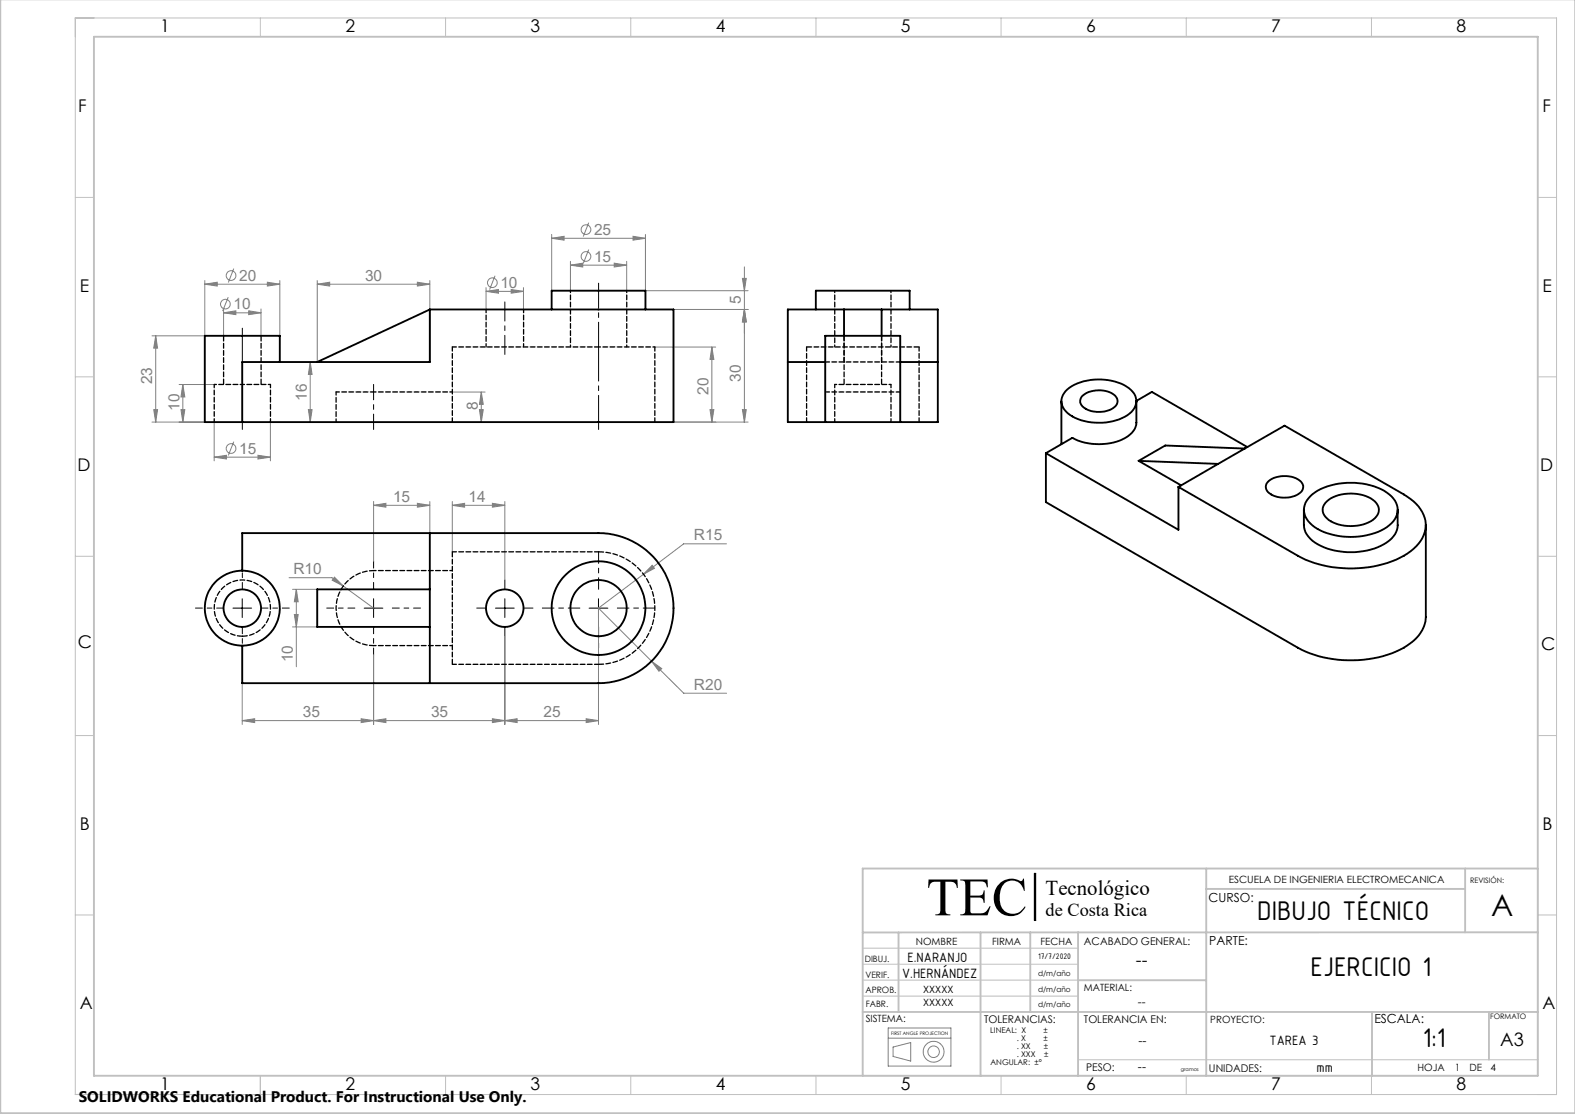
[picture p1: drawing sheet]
<svg xmlns="http://www.w3.org/2000/svg" width="420mm" height="297mm" viewBox="0 0 420 297" stroke-linecap="round" stroke-linejoin="round" font-family="sans-serif">
<path d="M64.6 159.6v5M99.6 159.6v5M134.6 159.6v5M159.6 159.6v5M62.1 162.1h5M97.1 162.1h5M132.1 162.1h5M157.1 162.1h5M275.8 232.8v12.6" fill="none" stroke="#000" stroke-width=".27"/>
<g fill="none" stroke="#808080" stroke-width=".27">
<path d="M157 59.4l-1.5 3.7M54.6 75.8l3.3-.6v1.1zM54.6 75.8h20M54.6 74.8v14.7h-14.1M60.9 79.2l-1.5 3.7M62.3 71.6l-1.4 3.7M71.3 75.2l3.3 .6-3.3 .5zM74.6 74.8v14.7M84.6 75.8l3.3-.6v1.1zM84.6 74.8v21.7M84.6 75.8h30M111.3 75.2l3.3 .6-3.3 .5z"/>
<path d="M114.6 74.8v21.7M129.6 77.7l3.3-.5v1zM129.6 76.7v5.8M129.6 77.7h10M132 73.5l-1.4 3.7M136.3 77.2l3.3 .5-3.3 .5zM139.6 76.7v5.8M147.1 63.5l3.3-.5v1zM147.1 62.5v15M147.1 63.5h25M152.1 70.7l3.3-.5v1zM152.1 69.7v7.8"/>
<path d="M152.1 70.7h15M157 66.5l-1.5 3.7M163.8 70.2l3.3 .5-3.3 .5zM167.1 69.7v7.8M168.8 63l3.3 .5-3.3 .5zM172.1 62.5v15h27.4M198 74.2h1l-.5 3.3zM198.5 71.2v41.3M41.5 89.5l.5 3.3h-1zM41.5 89.5v23M59.6 83.4l3.3-.5v1zM59.6 82.4v7.1"/>
<path d="M59.6 83.4h10M66.3 82.9l3.3 .5-3.3 .5zM69.6 82.4v7.1M82.7 96.5l.5 3.3h-1zM82.7 96.5v16M174.6 92.5h16.3M179.6 82.5h19.9M189.8 92.5l.6 3.3h-1.1zM189.8 92.5v20M198.5 82.5l.5 3.3h-1zM40.5 112.5h14.1M41 109.2h1l-.5 3.3z"/>
<path d="M47.8 102.5h9.3M48.3 109.2h1l-.5 3.3zM48.8 102.5l.5 3.3h-1zM48.8 102.5v10M57.1 112.5v10.4M62.3 117.8l-1.4 3.6M72.1 112.5v10.4M82.2 109.2h1l-.5 3.3zM120.6 104.5h8.8M127.8 109.2h1.1l-.6 3.3zM128.3 104.5l.6 3.3h-1.1zM128.3 104.5v8"/>
<path d="M179.6 112.5h19.9M189.3 109.2h1.1l-.6 3.3zM198 109.2h1l-.5 3.3zM57.1 121.9l3.3-.5v1zM57.1 121.9h15M68.8 121.4l3.3 .5-3.3 .5zM99.6 134.7l3.3-.5v1zM99.6 134.7h15M99.6 133.7v15.9M111.3 134.2l3.3 .5-3.3 .5zM114.6 133.7v8.4M120.6 134.7l3.3-.5v1z"/>
<path d="M120.6 133.7v13.4M120.6 134.7h14M131.3 134.2l3.3 .5-3.3 .5zM134.6 133.7v20.9M77.1 154h11.4l11.1 8.1M78 157.1h6.6M79 157.1l.5 3.3h-1zM79 157.1v20.7M89.2 153.9l2.3 2.3-2.9-1.5zM171.6 153.1l-12 9M173.9 150.7l.6 .8-2.9 1.6zM193.7 145h-11.4l-10.7 8.1"/>
<path d="M78 167.1h6.6M78.5 163.8h1l-.5 3.3zM99.6 174.6v18.5M134.6 169.6v23.5M159.6 162.1v31M159.6 162.1l22.7 22.7h11.4M173.7 176.3l2.8 2-.8 .7zM64.6 192.1l3.3-.5v1zM64.6 182.1v11M64.6 192.1h95M96.3 191.6l3.3 .5-3.3 .5zM99.6 192.1l3.3-.5v1z"/>
<path d="M131.3 191.6l3.3 .5-3.3 .5zM134.6 192.1l3.3-.5v1zM156.3 191.6l3.3 .5-3.3 .5zM275.8 232.8h.4v12.6h-.4zM236.9 276.8h16.7M236.9 274.1h16.7v10.1h-16.7zM238.2 279.1l4.7-1.1v4.9l-4.7-1.2z"/>
<circle cx="61.6" cy="73.5" r="1.28"/>
<circle cx="131.3" cy="75.4" r="1.29"/>
<circle cx="156.3" cy="61.2" r="1.29"/>
<circle cx="156.3" cy="68.4" r="1.29"/>
<circle cx="60.1" cy="81.1" r="1.28"/>
<circle cx="61.6" cy="119.6" r="1.29"/>
<circle cx="249" cy="280.4" r="1.53"/>
<circle cx="249" cy="280.4" r="2.78"/>
</g>
<g fill="none" stroke="#c0c0c0" stroke-width=".27">
<path d="M20.1 4.8h395v287h-395zM69.4 4.8v5M118.8 4.8v5M168.2 4.8v5M217.6 4.8v5M266.9 4.8v5M316.3 4.8v5M365.7 4.8v5M20.1 52.6h4.9M410.1 52.6h5M20.1 100.5h4.9M410.1 100.5h5"/>
<path d="M20.1 148.3h4.9M410.1 148.3h5M20.1 196.1h4.9M410.1 196.1h5M230 231.6h180.1v55.2h-180.1M20.1 243.9h4.9M230 257.1h57.5M230 252.8h57.5M410.1 243.9h5M230 261.3h57.5M230 265.6h57.5M69.4 286.8v5"/>
<path d="M118.8 286.8v5M168.2 286.8v5M217.6 286.8v5M266.9 286.8v5M287.5 282.5h122.6M316.3 286.8v5M365.7 286.8v5"/>
</g>
<g fill="none" stroke="#c0c0c0" stroke-width=".5">
<path d="M.1 -.1v296.9h419.9M25 9.8h385.1v277h-385.1zM84.6 96.5h30M321.6 237h69.1M321.7 231.6v55.2M390.7 231.6v17M410.1 231.6h-180.1v55.2M239.6 248.6v21.2M261.5 248.6v38.3M274.7 248.6v21.2M287.5 248.6v38.2M410.1 248.6h-180.1"/>
<path d="M230 269.8h180.1M287.5 261.3h34.2M365.9 269.8v17M397.1 269.8v12.7"/>
</g>
<path d="M276 232.8v12.6" fill="none" stroke="#000" stroke-width=".39"/>
<path d="M159.6 75.5v17" fill="none" stroke="#000" stroke-width=".27" stroke-dasharray="15.2 1.3 1.3 1.3" stroke-dashoffset="8.6"/>
<path d="M134.6 94.5v-14" fill="none" stroke="#000" stroke-width=".27" stroke-dasharray="15.2 1.3 1.3 1.3" stroke-dashoffset="10.1"/>
<path d="M159.6 92.5v22" fill="none" stroke="#000" stroke-width=".27" stroke-dasharray="15.2 1.3 1.3 1.3" stroke-dashoffset="6.1"/>
<path d="M99.6 102.5v12" fill="none" stroke="#000" stroke-width=".27" stroke-dasharray="15.2 1.3 1.3 1.3" stroke-dashoffset="11.1"/>
<path d="M64.6 87.5v27" fill="none" stroke="#000" stroke-width=".27" stroke-dasharray="15.2 1.3 1.3 1.3" stroke-dashoffset="3.6"/>
<path d="M64.6 157.1v-7.5M99.6 157.1v-7.5M59.6 162.1h-7.5M64.6 167.1v7.5M69.6 162.1h7.5M94.6 162.1h-7.5M99.6 167.1v7.5M104.6 162.1h7.5" fill="none" stroke="#000" stroke-width=".27" stroke-dasharray="15.2 1.3 1.3 1.3" stroke-dashoffset="13.4"/>
<path d="M159.6 157.1v-10M154.6 162.1h-10M159.6 167.1v10M164.6 162.1h10" fill="none" stroke="#000" stroke-width=".27" stroke-dasharray="15.2 1.3 1.3 1.3" stroke-dashoffset="12.1"/>
<path d="M134.6 157.1v-2.5M129.6 162.1h-2.5M134.6 167.1v2.5M139.6 162.1h2.5" fill="none" stroke="#000" stroke-width=".27" stroke-dasharray="15.2 1.3 1.3 1.3"/>
<g fill="#808080">
<path d="M111.3 75.2l3.3 .6-3.3 .5zM84.6 75.8l3.3-.6v1.1z"/>
<path d="M131.3 134.2l3.3 .5-3.3 .5zM120.6 134.7l3.3-.5v1zM111.3 134.2l3.3 .5-3.3 .5zM99.6 134.7l3.3-.5v1z"/>
<path d="M57.1 121.9l3.3-.5v1zM68.8 121.4l3.3 .5-3.3 .5zM59.6 83.4l3.3-.5v1zM66.3 82.9l3.3 .5-3.3 .5zM54.6 75.8l3.3-.6v1.1zM71.3 75.2l3.3 .6-3.3 .5zM129.6 77.7l3.3-.5v1zM136.3 77.2l3.3 .5-3.3 .5zM152.1 70.7l3.3-.5v1zM163.8 70.2l3.3 .5-3.3 .5zM147.1 63.5l3.3-.5v1zM168.8 63l3.3 .5-3.3 .5zM64.6 192.1l3.3-.5v1zM96.3 191.6l3.3 .5-3.3 .5zM99.6 192.1l3.3-.5v1zM131.3 191.6l3.3 .5-3.3 .5zM134.6 192.1l3.3-.5v1zM156.3 191.6l3.3 .5-3.3 .5zM173.7 176.3l2 2.7 .8-.7zM173.9 150.7l-2.3 2.4 2.9-1.6zM89.2 153.9l-.6 .8 2.9 1.5z"/>
<path d="M48.3 109.2h1l-.5 3.3zM48.8 102.5l.5 3.3h-1zM41 109.2h1l-.5 3.3zM41.5 89.5l.5 3.3h-1zM189.3 109.2h1.1l-.6 3.3zM189.8 92.5l.6 3.3h-1.1zM198.5 82.5l.5 3.3h-1zM198 74.2h1l-.5 3.3z"/>
<path d="M82.7 96.5l.5 3.3h-1zM82.2 109.2h1l-.5 3.3zM128.3 104.5l.6 3.3h-1.1zM127.8 109.2h1.1l-.6 3.3zM198.5 82.5l.5 3.3h-1zM198 109.2h1l-.5 3.3zM79 157.1l.5 3.3h-1zM78.5 163.8h1l-.5 3.3z"/>
</g>
<g fill="none" stroke="#000" stroke-width=".5">
<path d="M74.6 96.5v-7h-20v23h10M114.6 82.5h65v30h-115M114.6 82.5v14h-50v16M114.6 82.5l-30 14M147.1 82.5v-5h25v5M210.1 96.5h10M217.6 82.5v-5h25v5M225.1 82.5v7M235.1 82.5v7M240.1 96.5h10M220.1 112.5v-23h20v23M220.1 112.5h20"/>
<path d="M220.1 112.5h-10v-30h40v30h-10M283 107v11.4M284.1 104.3a13.6 13.6 0 0 1 12.4-2.8 8.8 8.8 0 0 1 6.2 4 4.3 4.3 0 0 1-2.1 5.2 15.1 15.1 0 0 1-15.9-.5 3.9 3.9 0 0 1-.6-5.9zM288.5 105.7a7.2 7.2 0 0 1 8.9-.2 2.16 2.16 0 0 1-1.1 3.6 7 7 0 0 1-7.9-1.1 1.88 1.88 0 0 1 .1-2.3zM303 107v5.7a5.9 5.9 0 0 1-4.4 4.8 16.1 16.1 0 0 1-12.6-.8l-7.1 4.1M303 106.9l4.2-2.4 25.4 14.7M331.9 119.6l-21.2-.8-7.1 4.1M278.9 120.8v13.1l67.2 38.8a31.5 31.5 0 0 0 28.3 0 10.3 10.3 0 0 0 5.8-7.8v-24.9M278.9 120.8l35.4 20.4v-11.4M303.6 122.9l11.4 6.5M303.6 122.9l21.2 .8M324.8 123.7l17.7-10.2 31.9 18.3a10.3 10.3 0 0 1 5.8 7.8 9.1 9.1 0 0 1-4.9 8 30.7 30.7 0 0 1-23.7 2.8l-3.5-1.2-2-1-31.8-18.4"/>
<path d="M324.8 123.7l-10.5 6.1M338 128.5a7 7 0 0 1 9.2 .2 2.17 2.17 0 0 1-1.4 3.3 7 7 0 0 1-7.9-1.1l-.4-1.2zM347.7 135.9v4.1a6.8 6.8 0 0 0 4.5 5.5 18.9 18.9 0 0 0 18.3-1.4l1.5-1.6 .5-1.3 .2-1.2v-4.1M349.4 132.3a16.1 16.1 0 0 1 11.9-3.6 14.5 14.5 0 0 1 10.2 4.2 4.8 4.8 0 0 1-1 7.1 18.6 18.6 0 0 1-16.6 2.2 8.8 8.8 0 0 1-6-5 4.8 4.8 0 0 1 1.5-4.9zM353.9 133.6a10.9 10.9 0 0 1 12.7 0 3 3 0 0 1-.5 5 11.1 11.1 0 0 1-12.2-.4 2.84 2.84 0 0 1 0-4.6zM64.6 152.1v-10h95a20 20 0 0 1 20 20 20 20 0 0 1-20 20h-95v-9.9M114.6 142.1v40M114.6 157.1h-30v10h30"/>
<circle cx="64.6" cy="162.1" r="5"/>
<circle cx="64.6" cy="162.1" r="10"/>
<circle cx="134.6" cy="162.1" r="5"/>
<circle cx="159.6" cy="162.1" r="12.5"/>
<circle cx="159.6" cy="162.1" r="7.5"/>
</g>
<path d="M152.1 77.5v15M222.6 77.5v15M159.6 92.5h15M167.1 92.5v-15M237.6 92.5v-15M222.6 102.5h15" fill="none" stroke="#000" stroke-width=".35" stroke-dasharray="1.3 .6" stroke-dashoffset=".8"/>
<path d="M120.6 92.5h39M120.6 92.5v20M215.1 92.5v20M220.1 96.5h20M245.1 92.5v20M174.6 112.5v-20M220.1 104.5h20M99.6 152.1a10 10 0 0 0-10 10 10 10 0 0 0 10 10M159.6 147.1h-39M120.6 177.1h39" fill="none" stroke="#000" stroke-width=".35" stroke-dasharray="1.3 .6" stroke-dashoffset=".2"/>
<path d="M129.6 82.5v10M139.6 92.5v-10M57.1 102.5v10M72.1 112.5v-10M89.6 104.5h10M89.6 104.5v8M222.6 102.5v10M237.6 112.5v-10" fill="none" stroke="#000" stroke-width=".35" stroke-dasharray="1.3 .6" stroke-dashoffset=".4"/>
<path d="M99.6 104.5h21M120.6 152.1h-21M99.6 172.1h21" fill="none" stroke="#000" stroke-width=".35" stroke-dasharray="1.3 .6" stroke-dashoffset=".6"/>
<path d="M57.1 102.5h7.5M64.6 102.5h7.5" fill="none" stroke="#000" stroke-width=".35" stroke-dasharray="1.3 .6" stroke-dashoffset=".7"/>
<path d="M59.6 89.5v13M215.1 92.5h30M225.1 89.5v13M69.6 102.5v-13M235.1 102.5v-13M120.6 147.1v30M64.6 169.6a7.5 7.5 0 0 0 6.7-11 7.5 7.5 0 0 0-12.9-.7 7.5 7.5 0 0 0 5.4 11.7h.8M159.6 177.1a15 15 0 0 0 15-15 15 15 0 0 0-15-15" fill="none" stroke="#000" stroke-width=".35" stroke-dasharray="1.3 .6" stroke-dashoffset="-.1"/>
<path d="M225.1 96.5v-7M235.1 96.5v-7" fill="none" stroke="#000" stroke-width=".35" stroke-dasharray="1.3 .6"/>
<text font-size="14.4" x="247.1" y="244">TEC</text>
<text font-size="8" x="397.7" y="244.1">A</text>
<g font-size="7.8">
<text x="335.2" y="245.3">DIBUJO TÉCNICO</text>
<text x="349.5" y="260.3">EJERCICIO 1</text>
<text x="379.4" y="279.3">1:1</text>
</g>
<text font-size="5.6" x="278.8" y="238.7">Tecnológico</text>
<g font-size="4.9">
<text x="278.8" y="244.2">de Costa Rica</text>
<text x="400" y="279">A3</text>
</g>
<g font-size="4.7">
<text x="42.7" y="8.6">1</text>
<text x="92.1" y="8.6">2</text>
<text x="141.5" y="8.6">3</text>
<text x="190.9" y="8.6">4</text>
<text x="240.2" y="8.6">5</text>
<text x="289.6" y="8.6">6</text>
<text x="339" y="8.6">7</text>
<text x="388.4" y="8.6">8</text>
<text x="20.8" y="29.9">F</text>
<text x="411.3" y="29.9">F</text>
<text x="21.3" y="77.8">E</text>
<text x="411.3" y="77.8">E</text>
<text x="20.7" y="125.5">D</text>
<text x="410.7" y="125.6">D</text>
<text x="20.8" y="172.9">C</text>
<text x="410.9" y="173.4">C</text>
<text x="21.3" y="221.2">B</text>
<text x="411.3" y="221.2">B</text>
<text x="302.9" y="257.7">--</text>
<text x="21.3" y="269.1">A</text>
<text x="411.3" y="269.1">A</text>
<text x="42.7" y="290.6">1</text>
<text x="92.1" y="290.6">2</text>
<text x="141.5" y="290.6">3</text>
<text x="190.9" y="290.6">4</text>
<text x="240.2" y="290.6">5</text>
<text x="289.6" y="290.6">6</text>
<text x="339" y="290.6">7</text>
<text x="388.4" y="290.6">8</text>
</g>
<g font-size="4.1" fill="#808080">
<text x="158.4" y="62.6">25</text>
<text x="158.4" y="69.7">15</text>
<text x="63.8" y="74.8">20</text>
<text x="97.3" y="74.8">30</text>
<text x="133.4" y="76.7">10</text>
<text x="62.2" y="82.4">10</text>
<text x="197.6" y="81.1" transform="rotate(-90 197.6 81.1)">5</text>
<text x="197.6" y="101.8" transform="rotate(-90 197.6 101.8)">30</text>
<text x="40.6" y="102.4" transform="rotate(-90 40.6 102.4)">23</text>
<text x="81.8" y="106.9" transform="rotate(-90 81.8 106.9)">16</text>
<text x="188.9" y="105.3" transform="rotate(-90 188.9 105.3)">20</text>
<text x="47.9" y="109.5" transform="rotate(-90 47.9 109.5)">10</text>
<text x="127.5" y="109.2" transform="rotate(-90 127.5 109.2)">8</text>
<text x="63.8" y="120.9">15</text>
<text x="104.8" y="133.8">15</text>
<text x="125" y="133.8">14</text>
<text x="185.1" y="144.1">R15</text>
<text x="78.3" y="153.1">R10</text>
<text x="78.1" y="176.6" transform="rotate(-90 78.1 176.6)">10</text>
<text x="185.1" y="183.9">R20</text>
<text x="80.8" y="191.2">35</text>
<text x="114.9" y="191.2">35</text>
<text x="145" y="191.2">25</text>
</g>
<text font-size="4.1" x="21" y="293.7">SOLIDWORKS Educational Product. For Instructional Use Only.</text>
<g font-size="3.9">
<text x="242" y="256.4">E.NARANJO</text>
<text x="240.6" y="260.6">V.HERNÁNDEZ</text>
<text x="338.5" y="278.5">TAREA 3</text>
<text x="351.1" y="285.7">mm</text>
</g>
<g font-size="3.3">
<text x="322.3" y="240.4">CURSO:</text>
<text x="322.5" y="252">PARTE:</text>
<text x="366.5" y="272.7">ESCALA:</text>
<text x="303.6" y="278.7">--</text>
<text x="303.5" y="285.6">--</text>
</g>
<text font-size="3.2" x="303.4" y="268.3">--</text>
<g font-size="2.8">
<text x="289.1" y="252">ACABADO GENERAL:</text>
<text x="262.4" y="272.6">TOLERANCIAS:</text>
<text x="289.1" y="272.8">TOLERANCIA EN:</text>
<text x="289.6" y="285.6">PESO:</text>
<text x="322.4" y="285.9">UNIDADES:</text>
</g>
<g font-size="2.7">
<text x="327.7" y="235.5">ESCUELA DE INGENIERIA ELECTROMECANICA</text>
<text x="244.2" y="252">NOMBRE</text>
<text x="264.6" y="252">FIRMA</text>
<text x="277.5" y="252">FECHA</text>
<text x="246.2" y="268.3">XXXXX</text>
<text x="246.2" y="264.9">XXXXX</text>
<text x="289.1" y="264.1">MATERIAL:</text>
<text x="230.8" y="272.6">SISTEMA:</text>
<text x="322.7" y="272.7">PROYECTO:</text>
<text x="378" y="285.6">HOJA</text>
<text x="387.9" y="285.6">1</text>
<text x="391.8" y="285.6">DE</text>
<text x="397.4" y="285.6">4</text>
</g>
<g font-size="2.3">
<text x="230.6" y="256.5">DIBUJ.</text>
<text x="276.8" y="255.7">17/7/2020</text>
<text x="230.8" y="260.7">VERIF.</text>
<text x="230.8" y="264.8">APROB.</text>
<text x="230.8" y="268.6">FABR.</text>
</g>
<g font-size="2.1">
<text x="264.1" y="275.3">LINEAL: X</text>
<text x="278.3" y="275.3">±</text>
<text x="271.1" y="281.7">. XXX</text>
<text x="271.2" y="279.6">. XX</text>
<text x="271.2" y="277.5">. X</text>
<text x="278.3" y="277.5">±</text>
<text x="278.4" y="279.6">±</text>
<text x="278.5" y="281.7">±</text>
<text x="264.1" y="283.8">ANGULAR: ±°</text>
</g>
<g font-size="2">
<text x="392.1" y="235.4">REVISIÓN:</text>
<text x="276.8" y="260.2">d/m/año</text>
<text x="276.8" y="264.5">d/m/año</text>
<text x="276.8" y="268.6">d/m/año</text>
<text x="397.4" y="271.8">FORMATO</text>
</g>
<g font-size="1.3">
<text x="237.6" y="276">FIRST ANGLE PROJECTION</text>
<text x="314.9" y="285.6">gramos</text>
</g>
</svg>
